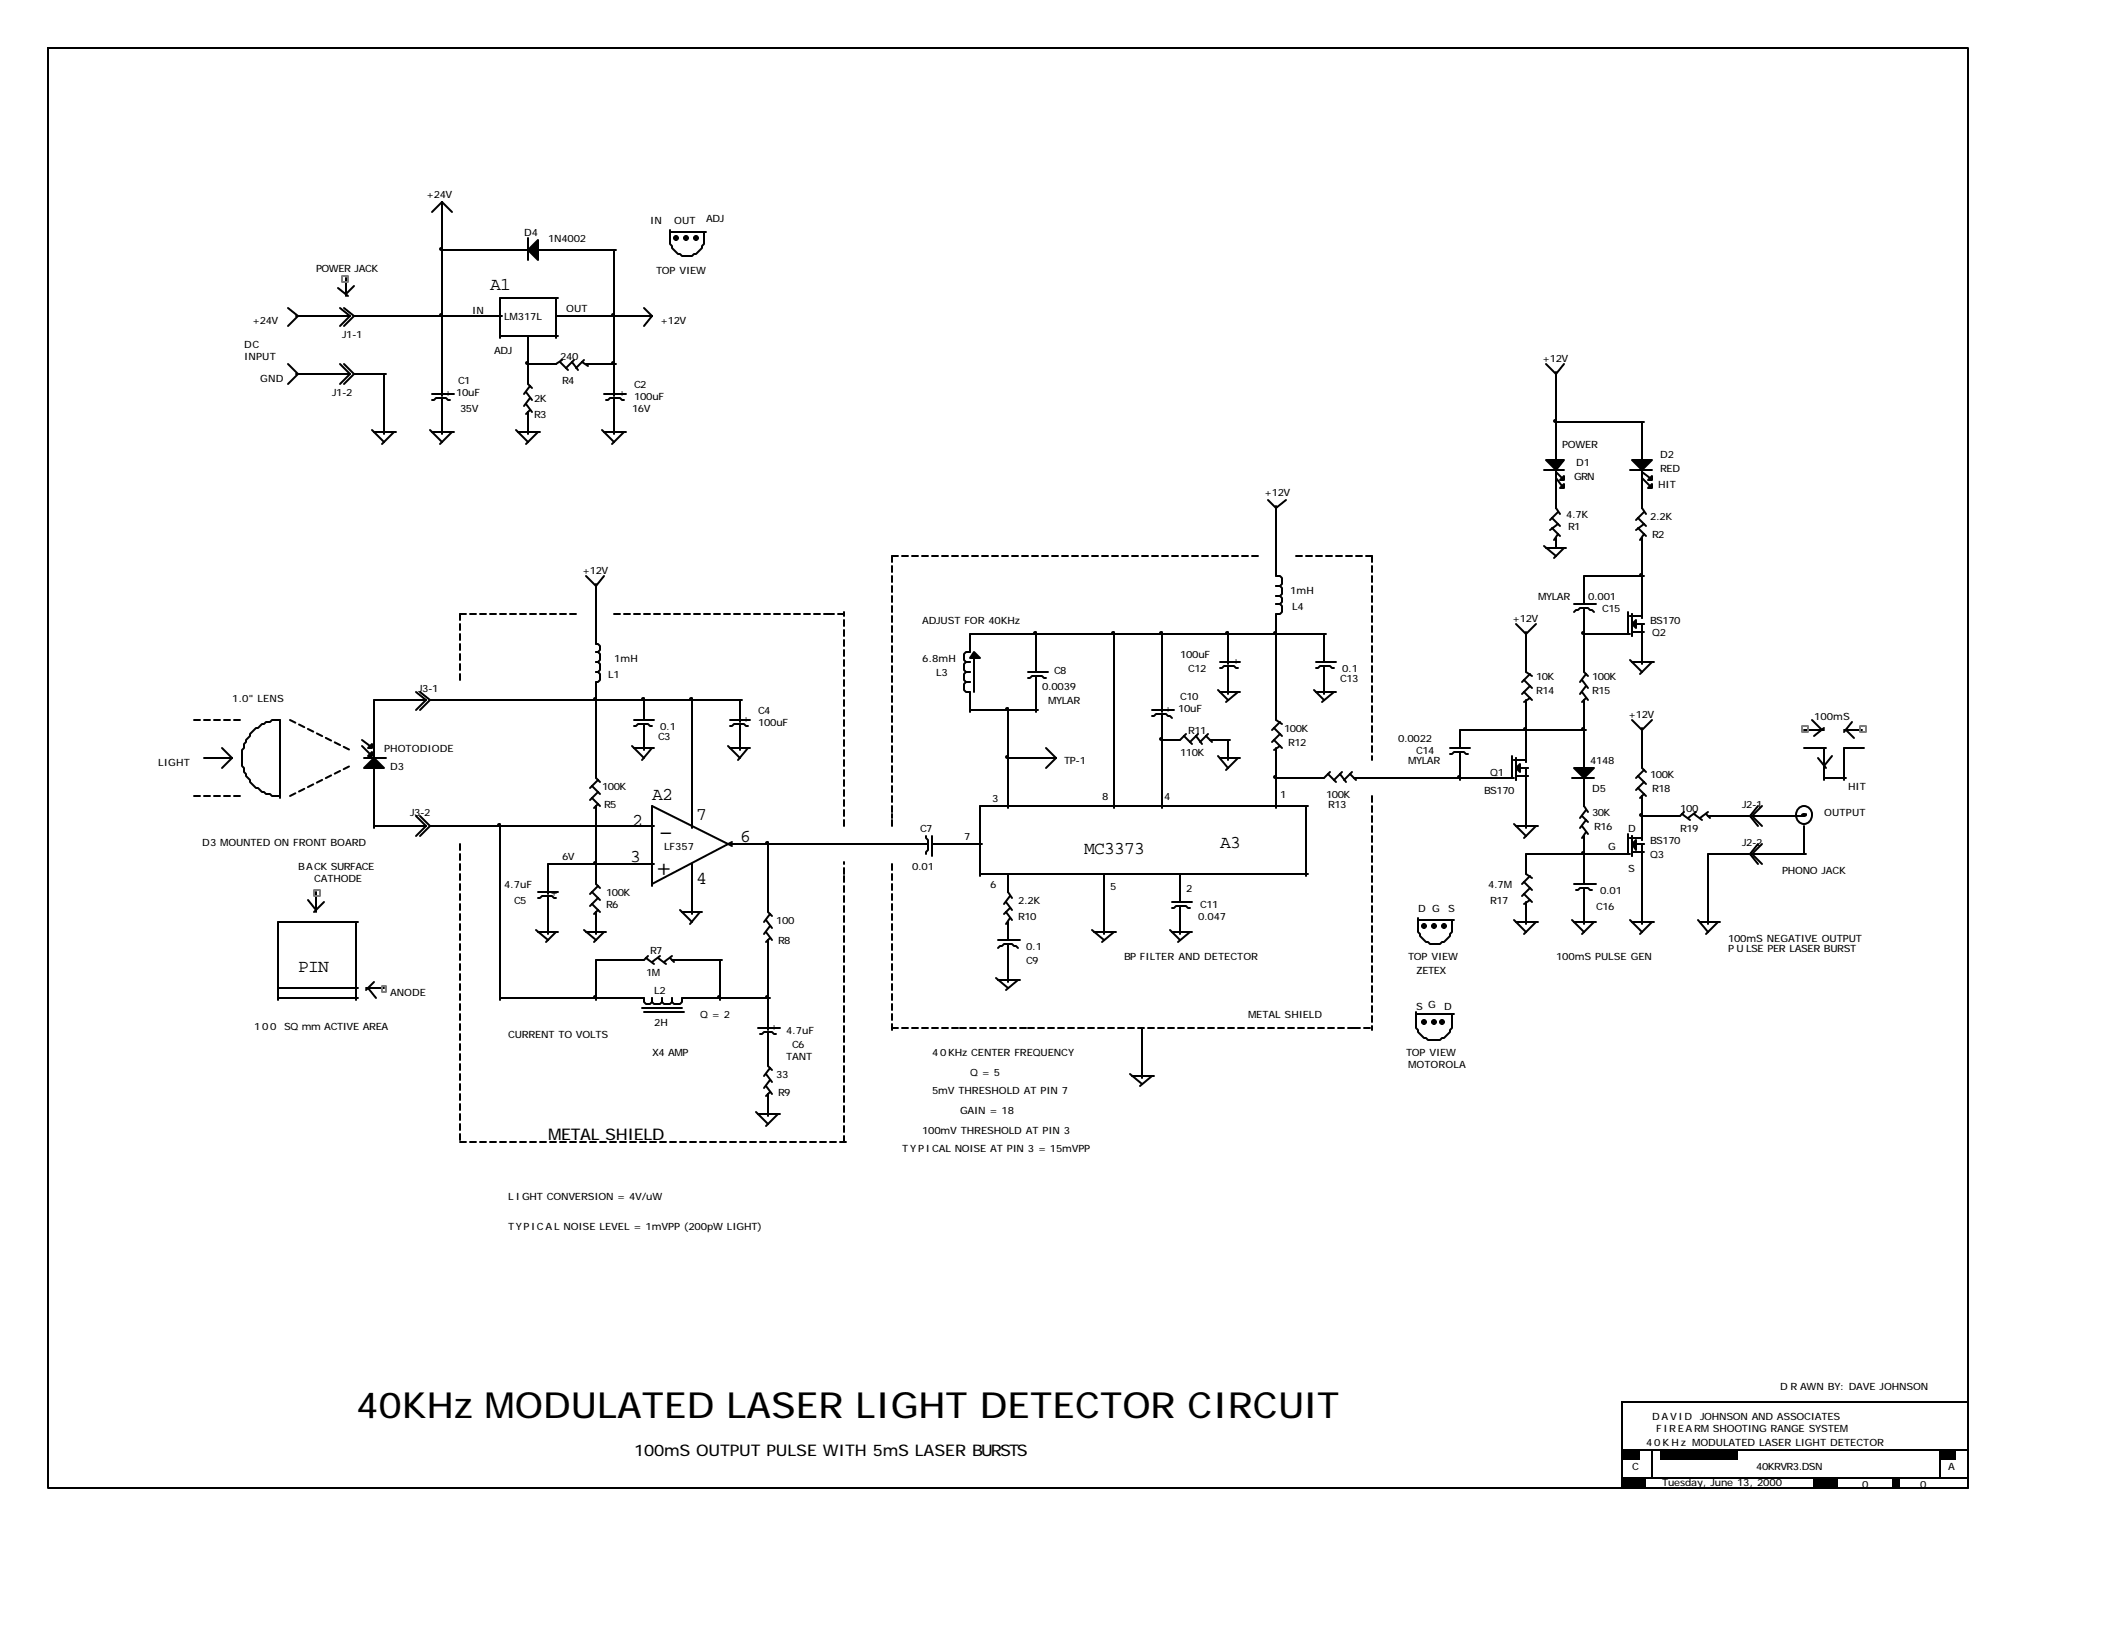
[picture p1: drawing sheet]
<svg xmlns="http://www.w3.org/2000/svg" width="279mm" height="216mm" viewBox="0 0 279 216" stroke-linecap="round" stroke-linejoin="round" font-family="sans-serif">
<g fill="none" stroke="#000" stroke-width=".26">
<path d="M6.3 6.3h254v190.5h-254zM44.7 38.1l1.3 1.1M45.8 36.8v2.4M46.8 37.8l-1 1.1M58.5 26.7v25.7M58.5 33.1h11.3M58.5 26.7l1.3 1.3M58.5 26.7l-1.4 1.3M69.8 31.5v2.9M70.9 33.1h10.6M73.6 39.4v5.3M73.8 39.4h-7.7v5.3"/>
<path d="M81.2 33.1v19.3M88.6 30.4v1.9l.3 .2v.3l.8 .8h.3l.2 .3h1.3l.3-.3h.3l.8-.8v-.3l.2-.2v-.5M88.6 30.7h4.8M93.1 30.7v1.3M38.1 40.7l1.3 1.1-1.3 1.3M38.1 48.2l1.3 1.3-1.3 1.3M39.2 41.8h7.1M39.2 49.5h7.1M45 40.7l1.3 1.1M45 48.2l1.3 1.3M45.5 40.7l1.3 1.1M45.5 48.2l1.3 1.3"/>
<path d="M46.3 41.8l-1.3 1.3M46.3 49.5l-1.3 1.3M46.8 41.8h19.6M46.8 49.5h4.3M46.8 41.8l-1.3 1.3M46.8 49.5l-1.3 1.3M49.2 56.9l1.6 1.6M49.5 57.2h2.9M50.8 49.5v7.9M52.1 57.2l-1.6 1.5M56.9 56.9l1.6 1.6M57.1 57.2h3"/>
<path d="M57.1 52.1h3M58.5 52.7h.5l.3 .2h.2M58.5 52.7h-.8l-.3 .2h-.3M58.5 52.7v4.7M59.8 57.2l-1.6 1.5M66.1 44.4h7.7M68.3 56.9l1.5 1.6M68.5 57.2h2.9M69.6 51.9l.8 1M69.6 53.4l.8 1.1M69.8 44.4v6.4l.6 .5M69.8 54.5v2.9"/>
<path d="M70.1 51.1l-.8 1M70.1 52.7l-.8 1M70.1 54.2l-.5 .6M71.2 57.2l-1.6 1.5M73.6 41.8h12.7M74.1 47.9l1 1M74.3 47.6l-.7 .6h-3.8M75.7 47.9l.8 1M75.9 47.6l-1 1.1M77 47.9l.8 .5M77.3 47.6l-1.1 1.1M77.5 48.2h4"/>
<path d="M79.6 56.9l1.6 1.6M79.9 57.2h2.9M79.9 52.1h2.9M81.2 52.7h.8l.3 .2h.2M81.2 52.7h-.5l-.3 .2h-.2M81.2 52.7v4.7M82.5 57.2l-1.5 1.5M85.2 40.7l1.1 1.1M86.3 41.8l-1.1 1.3M204.5 48.2l1.3 1.3 1.1-1.3M205.8 49.2v11.9M205.8 55.8h11.7"/>
<path d="M217.2 55.8v5.3M77.5 76.2l1.3 1.3 1.1-1.3M78.8 77.3v7.9h.3a.66 .66 0 0 1 0 1.1h-.3h.3l.3 .2v.8l-.3 .3h-.3h.3l.3 .2v.8l-.3 .3h-.3h.3l.3 .3v.8l-.3 .2h-.3v12.7l.6 .6M167.7 66.1l1.1 1.1 1.3-1.1M168.8 66.9v9.3h.5l.3 .3v.8l-.3 .2h-.5h.5l.3 .3v.8l-.3 .2h-.5h.5a.66 .66 0 0 1 0 1.1h-.5h.5l.3 .3v.8l-.3 .2h-.5v14l.8 .6M204.3 72.2l1.5 1.4M204.3 62.2h2.6M204.5 72.5h2.7M205.3 68.5l1.1 1.1M205.3 69.8l1.1 1.1M205.8 62.2v5l.6 .8M205.8 71.2v1.3"/>
<path d="M205.8 62.4l.8 .8M205.8 63.2l.8 1.1M206.1 67.7l-1 1.1M206.1 69.3l-1 .8M206.1 70.6l-.5 .8M206.9 72.5l-1.3 1.3M208.2 79.9h2.9M215.6 62.2h2.9M216.7 68.5l1.1 1.1M216.7 69.8l1.1 1.1M217.2 62.2v5l.6 .8M217.2 71.2v10.6"/>
<path d="M217.2 62.4l1.1 .8M217.2 63.2l1.1 1.1M217.5 67.7l-1.1 1.1M217.5 69.3l-1.1 .8M217.5 70.6l-.5 .8M217.5 76.2h-8v3.7M29.4 99l1.3 1.3M47.9 98.7l1 1M47.9 97.9l1 .8M55 91.5l1.4 1.1M55.6 91.5l1.3 1.1M56.4 92.6l-1.4 1.3"/>
<path d="M56.4 92.6h-6.9v7.7M56.9 92.6l-1.3 1.3M56.9 92.6h41.3M83.6 98.7l1.6 1.6M83.9 99h2.6M83.9 95.2h2.6M85.2 95.8h.5l.3 .2h.3M85.2 95.8h-.8l-.3 .2h-.2M85.2 92.6v2.6M85.2 95.8v3.4M86.3 99l-1.4 1.5M91.5 92.6v16.9"/>
<path d="M96.3 98.7l1.6 1.6M96.6 99h2.6M96.6 95.2h2.6M97.9 95.8h.5l.3 .2h.3M97.9 95.8h-.8l-.3 .2h-.2M97.9 92.6v2.9M97.9 95.8v3.4M99 99l-1.4 1.5M128.3 93.9h9M128.9 86.8v4.7M133.3 93.9v13M136 88.9h2.6"/>
<path d="M137.1 89.4h.7l.3 .3h.3M137.1 89.4h-.6l-.2 .3h-.3M137.1 83.9v5M137.1 89.4v4.8M138.4 99l1.3 1.3M147.4 83.9v23M152.4 93.9h2.9M153.7 94.5h.6l.2 .2h.3l.2 .3M153.7 94.5h-.8l-.2 .2h-.3M153.7 83.9v10.3M153.7 94.5v12.4M156.6 97.4l1.1 1"/>
<path d="M156.9 97.1l-.8 .8h-2.4M158.2 97.4l.8 1M158.5 97.1l-1.1 1.1M159.5 97.4l.8 .8M159.8 97.1l-1.1 1.1M160.1 97.9h2.6M161.1 91.3l1.4 1.3M161.4 91.5h2.6M161.4 87.6h2.6M162.5 88.1h.7l.3 .3h.3M162.5 88.1h-.6l-.2 .3h-.3M162.5 83.9v3.9"/>
<path d="M162.5 88.1v3.7M162.5 97.9v2.6M163.8 91.5l-1.6 1.4M168.5 96.3l1.1 1.1M168.5 97.9l1.1 1.1M168.8 99v7.9M169.3 95.5l-1 1.1M169.3 97.1l-1 1.1M169.3 98.7l-.8 .5M173.8 91.3l1.4 1.3M174.1 91.5h2.6M174.1 87.6h2.6"/>
<path d="M175.2 88.1h.7l.3 .3h.3M175.2 88.1h-.6l-.2 .3h-.3M175.2 83.9v3.7M175.2 88.1v3.7M175.4 83.9h-47.1v2.4h-.5l-.3 .2v.8l.3 .3h.5h-.5l-.3 .2v.8l.3 .3h.5h-.5l-.3 .3v.8l.3 .2h.5h-.5l-.3 .3v.8l.3 .2h.5v2.7M176.5 91.5l-1.6 1.4M191.8 99h2.7M193.1 99.5h.6l.2 .2h.3M193.1 99.5h-.7l-.3 .2h-.3M193.1 99.5v3.7M200.6 82.5l1.3 1.4 1.3-1.4M201.6 90l1.1 1"/>
<path d="M201.6 91.5l1.1 1.1M201.9 83.6v5.3l.8 .5M201.9 92.6v8.2M202.4 89.2l-1.1 1M202.4 90.8l-1.1 1M202.4 92.3l-.8 .6M209.3 90l.8 1M209.3 91.5l.8 1.1M209.5 80.4h.6l.2 .3h.3l.3 .3M209.5 80.4h-.5l-.2 .3h-.3l-.3 .3M209.5 83.9h6.1M209.5 80.4v8.5l.6 .5"/>
<path d="M209.5 92.6v9.3M209.8 96.6h-16.7v2.4M209.8 89.2l-.8 1M209.8 90.8l-.8 1M209.8 92.3l-.5 .6M215.4 81v2.9M215.6 87.3l1.6 1.6M215.6 81.5h1.6M215.9 87.6h2.9M215.9 95.2l1.3 1.4 1.3-1.4M215.9 81.2v2.9M215.9 83.6h1.6"/>
<path d="M216.4 82.5h1.1M217.2 82.5v5.3M217.2 96.3v5.3l.6 .5M218.5 87.6l-1.5 1.6M238.7 99h2.9M238.7 96.6h2.6M239.7 95.2l1.3 1.4M241.3 99v4.2M241.3 96.3l-1.3 1.1M243.9 96.6h2.4M244.2 96.6l1.1 1M245 95.5l-1.1 1.3"/>
<path d="M246.6 99h-2.7v4.2M27 100.3h3.7M30.7 100.3l-1.3 1.3M37 105.3h-1l-.3-.3h-.5l-.3-.2h-.2l-.6-.6h-.2l-.8-.7v-.3l-.6-.5v-.3l-.2-.3v-.5l-.3-.3v-2.1l.3-.2v-.6l.2-.2v-.3l.6-.5v-.3l.8-.8h.2l.6-.5h.2l.3-.3h.5l.3-.3h1v10.4M40.7 119.1l1.1 1.3M41.8 118v2.6M42.9 119.3l-1.4 1.3M48.2 100.3h2.9M49.5 109.3h6.9M49.5 101.3v8.2M55 107.9l1.4 1.4M55.6 107.9l1.3 1.4"/>
<path d="M56.4 109.3l-1.4 1.3M56.9 109.3h29.6M56.9 109.3l-1.3 1.3M66.1 109.3v23M71.2 118h2.6M72.5 118.5h.5l.3 .3h.3M72.5 118.5h-.8l-.3 .3h-.2M72.5 118.5v5.1M78.3 118l1.1 1.1M78.3 119.6l1.1 1M78.3 104l1.1 1M78.3 105.6l1.1 1"/>
<path d="M78.8 106.6v10.3l.6 .6M79.1 117.2l-1 1.1M79.1 118.8l-1 1.1M79.1 103.2l-1 1M79.1 104.8l-1 1M79.1 106.4l-.5 .5M86.5 114.3h-14v4M91.5 114.3v6.6M96.6 111.7h26.2M96.8 111.4l-10.5 5.5M96.8 111.9l-10.5-5.3v10.6M101.6 111.7v8.9l.5 .6"/>
<path d="M122.5 110.6v.3l.3 .2v.6M122.8 111.7v.7l-.3 .3v.3M123.3 111.7h6.6M123.3 110.6v2.6M129.6 115.6h43.4M133.1 119.3l.8 1.1M133.3 100.3h6.4M133.3 115.6v2.4l.6 .8M133.6 118.5l-.8 1.1M139.7 100.3l-1.3 1.3M146 115.6v8M155 119.3h2.7"/>
<path d="M156.1 119.9h.8l.3 .2h.2M156.1 119.9h-.5l-.3 .2h-.3M156.1 115.6v3.7M156.1 119.9v3.7M161.1 100l1.4 1.6M161.4 100.3h2.6M163.8 100.3l-1.6 1.6M172.8 106.6v9.3M173 106.6h-43.4v9.3M175.7 102.4l1 1.1M175.9 102.1l-.7 .8h-6.4M177.3 102.4l.8 1.1"/>
<path d="M177.5 102.1l-1 1.1M178.6 102.4l.8 .8M178.9 102.1l-1.1 1.1M179.1 102.9h21.2M200 100v2.9M200.3 109l1.6 1.6M200.3 100.5h1.6M200.6 109.3h2.9M200.6 100.3v2.9M200.6 102.7h1.5M201.1 101.6h1M201.6 116.7l1.1 1"/>
<path d="M201.6 118.3l1.1 1M201.9 101.6v7.9M201.9 119.3v2.9M202.4 115.9l-1.1 1M202.4 117.5l-1.1 1M202.4 119.1l-.8 .5M203.2 109.3l-1.6 1.6M208 102.9h2.9M208.2 116.9h2.9M209.3 107.9l.8 .8M209.3 109.3l.8 1M209.5 117.5h.6l.2 .2h.3"/>
<path d="M209.5 117.5h-.5l-.2 .2h-.3M209.5 102.9v3.7l.6 .8M209.5 110.6v6.3M209.5 117.5v4.7M209.8 107.2l-.8 1M209.8 108.5l-.8 1M209.8 110.1l-.5 .8M215.4 110.3v2.7M215.6 110.9h1.6M215.6 113h-13.7v2.6l.8 .6M215.9 110.6v2.6M215.9 112.7h1.6"/>
<path d="M216.4 111.7h1.1M216.7 102.7l1.1 1M216.7 104.2l1.1 1.1M217.2 105.3v5.8M217.2 111.7v10.5M217.5 101.9l-1.1 1M217.5 103.5l-1.1 1M217.5 105l-.5 .6M222.5 107.7l1.1 .8M222.8 107.4l-.6 .5h-5M224.1 107.7l1.1 .8M224.4 107.4l-1.1 .8"/>
<path d="M225.7 107.7l.5 .5M226 107.9h5.5M226 107.4l-1.1 .8M231.5 113h-5.5v9.2M231.5 107.9l1.1 1.4M231.5 113l1.1 1.3M231.8 107.9h6.9M231.8 113h7.1M231.8 107.9l1.3 1.4M231.8 113l1.3 1.3M232.6 106.6l-1.1 1.3M232.6 111.7l-1.1 1.3"/>
<path d="M233.1 106.6l-1.3 1.3M233.1 111.7l-1.3 1.3M238.7 109.3v3.7M239.7 107.7a1.06 1.06 0 0 0-1.1-1.1 1.06 1.06 0 0 0-1 1.2 1.07 1.07 0 0 0 1.1 1.2 1.07 1.07 0 0 0 1-1.2M240.5 100.3l1.1 1.3M241.3 102.9h2.9M242.4 100l-1.1 1.3M36.8 130.7h10.6M36.8 132h10.6M47.1 122v10.3M47.4 122h-10.6v10.3M48.4 130.7h2.4"/>
<path d="M48.7 130.7l1 1.3M49.5 129.9l-1.1 1.1M66.1 132h19.1v.6a.66 .66 0 0 0 1.1 0v-.6v.6l.2 .2h.8l.3-.2v-.6v.6l.2 .2h.8l.3-.2v-.6v.6l.3 .2h.8l.2-.2v-.6h11.7M70.9 123l1.6 1.4M71.2 123.3h2.6M73.6 123.3l-1.4 1.3M77.3 123l1.5 1.4M77.5 123.3h2.7M78.8 120.6v3M79.1 120.4l-.5 .5M79.9 123.3l-1.3 1.3M84.9 133.3h5.3"/>
<path d="M85.2 133.9h5.3M85.5 126.7l1 .8M85.7 126.5l-.5 .5h-6.4v5.3M87 126.7l1.1 .8M87.3 126.5l-1 .8M88.6 126.7l.6 .6M88.9 126.5l-1.1 .8M88.9 127h6.6M90 120.4l1.5 1.6M90.2 120.6h2.7M92.6 120.6l-1.3 1.6M95.2 127v5.3"/>
<path d="M100.3 136h2.9M101.3 121.7l.8 1.1M101.3 123.3l.8 1.1M101.6 136.5h.5l.3 .3h.3M101.6 136.5h-.5l-.3 .3h-.3M101.6 124.4v11.9M101.6 136.5v4.5l.5 .6M101.9 120.9l-.8 1.1M101.9 122.5l-.8 1.1M101.9 124.1l-.6 .5M131.8 129.4l1.5 1.3M132 129.6h2.9"/>
<path d="M132 124.4h2.9M133.1 120.6l.8 1.1M133.3 124.9h.6l.2 .2h.3l.3 .3M133.3 124.9h-.5l-.2 .2h-.3l-.3 .3M133.3 122v2.4M133.3 124.9v5M133.6 120.1l-.8 .8M133.6 121.4l-.5 .8M134.7 129.6l-1.6 1.4M144.5 123l1.5 1.4M144.7 123.3h2.9M147.4 123.3l-1.6 1.3"/>
<path d="M151.1 136v6.6M154.8 123l1.3 1.4M155 123.3h2.7M157.4 123.3l-1.6 1.3M187.3 133.9v2.1l.3 .3v.2l.8 .8h.2l.3 .3h1.6l.3-.3h.2l.8-.8v-.2l.3-.3v-.8M187.3 134.1h5.1M187.6 121.4v1.9l.3 .3v.2l.7 .8h.3l.3 .3h1.3l.3-.3h.2l.8-.8v-.2l.3-.3v-.5M187.6 121.7h4.8M192.1 121.7v1.3M192.1 134.1v1.4M200.3 121.7l1.6 1.6M200.6 122h2.9"/>
<path d="M203.2 122l-1.6 1.6M208 121.7l1.5 1.6M208.2 122h2.9M210.9 122l-1.6 1.6M215.6 121.7l1.6 1.6M215.9 122h2.9M218.5 122l-1.5 1.6M224.6 121.7l1.4 1.6M224.9 122h2.6M227.3 122l-1.6 1.6M100 147.1l1.6 1.6M100.3 147.4h2.9"/>
<path d="M101.3 142.1l.8 1M101.3 143.7l.8 1M101.6 144.7v2.9M101.9 141.3l-.8 1M101.9 142.9l-.8 1M101.9 144.5l-.6 .5M102.9 147.4l-1.6 1.6M149.5 142.1l1.6 1.3M149.8 142.3h2.9M152.4 142.3l-1.6 1.4M214.6 185.5h45.7v6.3h-45.7zM214.6 191.8h3.9v3.7h-3.9z"/>
<path d="M214.6 195.5h25.4v1.3h-25.4zM218.5 191.8h38.1v3.7h-38.1zM240 195.5h20.3v1.3h-20.3zM256.6 191.8h3.7v3.7h-3.7z"/>
</g>
<g fill="none" stroke="#000" stroke-width=".26" stroke-dasharray=".8 .5">
<path d="M118 73.6v34.6M118 73.6h48.7M171.4 73.6h10.4M181.5 73.6v26.9M25.7 95.2h6.6M38.4 95.2l7.9 4M60.9 81.2v9.3M76.2 81.2h-15.6M81.2 81.2h28.3M111.7 81.2h-2.7M25.7 105.3h6.6M38.4 105.3l7.9-4"/>
<path d="M60.9 111.7v39.6M111.7 109.3v-28.3M111.7 115.6v-1.6M118 114.3v22M118 109.3v-1.6M181.5 105.3v31M118 136h9.3M127 136h9.3M136 136h43.4M179.1 136h2.7M60.9 151.1h51M111.7 151.1v-35.7"/>
</g>
<path d="M214.6 191.8h2.4v1.3h-2.4zM214.6 195.5h3.2v1.3h-3.2zM219.6 191.8h10.3v1.3h-10.3zM240 195.5h3.2v1.3h-3.2zM250.3 195.5h1.1v1.3h-1.1zM256.6 191.8h2.2v1.3h-2.2z" fill="#000"/>
<path d="M45.2 36.5h.8v.8h-.8zM238.4 96h.8v.8h-.8zM246.1 96h.8v.8h-.8zM41.5 117.7h.8v.8h-.8zM50.5 130.4h.6v.8h-.6z" fill="none" stroke="#808080" stroke-width=".26"/>
<g fill="#000" stroke="#000" stroke-width=".26">
<path d="M58.2 32.8h.3l-.1 .2h-.2zM58.2 41.6l.3-.1-.1 .3h-.2zM69.6 47.9h.2v.2h-.2zM81 41.6l.2-.1v.3h-.2zM81 47.9h.2v.2h-.2zM205.6 55.6h.2v.2h-.2zM217 76l.2-.1v.3h-.2zM78.6 92.4l.2-.1v.3h-.2zM85 92.4l.2-.1v.3h-.2zM91.3 92.4l.2-.1v.3h-.2zM133.1 93.7h.2v.2h-.2zM136.8 83.6h.3l-.1 .2h-.2z"/>
<path d="M147.1 83.6h.3l-.1 .2h-.2zM153.5 97.7l.2-.1v.3h-.2zM153.5 83.6h.2v.2h-.2zM162.2 83.6h.3l-.1 .2h-.2zM168.6 83.6h.2v.2h-.2zM201.7 96.3h.2l-.1 .2h-.1zM209.3 83.6h.2v.2h-.2zM209.3 96.3h.2v.2h-.2zM65.9 109h.2v.2h-.2zM78.6 114.1l.2-.1v.3h-.2zM101.4 111.4h.2v.2h-.2zM133.1 100.1l.2-.1v.2h-.2z"/>
<path d="M168.6 102.7h.2v.2h-.2zM192.9 102.7h.2v.2h-.2zM209.3 112.8l.2-.1v.2h-.2zM217 107.7h.2v.2h-.2zM238.5 107.7h.4v.1a.33 .33 0 0 1-.5 0zM78.6 131.8h.2v.2h-.2zM95 131.8h.2v.2h-.2zM101.4 131.8h.2v.2h-.2z"/>
<circle cx="89.4" cy="31.5" r=".26"/>
<circle cx="90.8" cy="31.5" r=".26"/>
<circle cx="92.1" cy="31.5" r=".26"/>
<circle cx="188.4" cy="122.5" r=".26"/>
<circle cx="188.4" cy="135.2" r=".26"/>
<circle cx="189.7" cy="122.5" r=".26"/>
<circle cx="189.7" cy="135.2" r=".26"/>
<circle cx="190.8" cy="135.2" r=".26"/>
<circle cx="191" cy="122.5" r=".26"/>
</g>
<g fill="#000" stroke="#000" stroke-width=".26">
<path d="M69.8 33.1l1.4-1.3v2.6z" fill-rule="evenodd"/>
<path d="M204.5 60.9h2.4l-1.1 1.3z" fill-rule="evenodd"/>
<path d="M206.9 63v.5h-.5z" fill-rule="evenodd"/>
<path d="M206.4 64.6l.5-.6v.6z" fill-rule="evenodd"/>
<path d="M215.9 60.9h2.6l-1.3 1.3z" fill-rule="evenodd"/>
<path d="M218.5 63v.5h-.5z" fill-rule="evenodd"/>
<path d="M218 64.6l.5-.6v.6z" fill-rule="evenodd"/>
<path d="M48.7 99l.5-.6v.6z" fill-rule="evenodd"/>
<path d="M128.9 86.3l.7 .7h-1.3z" fill-rule="evenodd"/>
<path d="M215.9 82.5l.5-.5v1.1z" fill-rule="evenodd"/>
<path d="M49.5 100.3l1.3 1.3h-2.6z" fill-rule="evenodd"/>
<path d="M48.7 100l.5-.5v.5z" fill-rule="evenodd"/>
<path d="M200.6 101.6l.5-.5v1z" fill-rule="evenodd"/>
<path d="M208.2 101.6h2.7l-1.4 1.3z" fill-rule="evenodd"/>
<path d="M215.9 111.7l.5-.6v1.3z" fill-rule="evenodd"/>
</g>
<text font-size="4.8" x="47.1" y="187.6">40KHz MODULATED LASER LIGHT DETECTOR CIRCUIT</text>
<g font-size="3.4">
<text x="87" y="111.1">-</text>
<text x="86.8" y="115.9">+</text>
</g>
<g font-size="2.4">
<text x="64.8" y="38.4">A1</text>
<text x="86.3" y="105.8">A2</text>
<text x="83.6" y="109.3">2</text>
<text x="92.1" y="108.5">7</text>
<text x="97.9" y="111.4">6</text>
<text x="143.4" y="113">MC3373</text>
<text x="161.4" y="112.2">A3</text>
<text x="83.3" y="114">3</text>
<text x="92.1" y="116.9">4</text>
<text x="39.4" y="128.6">PIN</text>
</g>
<g font-size="2.1">
<text x="72.5" y="150.8">METAL SHIELD</text>
<text x="83.9" y="192.6">100mS OUTPUT PULSE WITH 5mS LASER BURSTS</text>
</g>
<g font-size="1.3">
<text x="56.4" y="26.2">+24V</text>
<text x="86" y="29.6">IN</text>
<text x="89.2" y="29.6">OUT</text>
<text x="93.4" y="29.4">ADJ</text>
<text x="41.8" y="36">POWER JACK</text>
<text x="69.3" y="31.2">D4</text>
<text x="72.5" y="32">1N4002</text>
<text x="62.4" y="41.5">IN</text>
<text x="74.9" y="41.3">OUT</text>
<text x="86.8" y="36.2">TOP VIEW</text>
<text x="32.3" y="46">DC</text>
<text x="32.3" y="47.6">INPUT</text>
<text x="33.3" y="42.9">+24V</text>
<text x="45.2" y="44.7">J1-1</text>
<text x="65.4" y="46.8">ADJ</text>
<text x="66.7" y="42.3">LM317L</text>
<text x="74.1" y="47.6">240</text>
<text x="87.3" y="42.9">+12V</text>
<text x="204" y="47.9">+12V</text>
<text x="34.4" y="50.5">GND</text>
<text x="43.9" y="52.4">J1-2</text>
<text x="58.7" y="52.4">+ 10uF</text>
<text x="60.6" y="50.8">C1</text>
<text x="70.6" y="53.2">2K</text>
<text x="74.3" y="50.8">R4</text>
<text x="81.8" y="52.4">+</text>
<text x="83.9" y="51.3">C2</text>
<text x="83.9" y="52.9">100uF</text>
<text x="60.9" y="54.5">35V</text>
<text x="70.6" y="55.3">R3</text>
<text x="83.6" y="54.5">16V</text>
<text x="206.6" y="59.3">POWER</text>
<text x="167.2" y="65.6">+12V</text>
<text x="208.2" y="63.5">GRN</text>
<text x="208.5" y="61.6">D1</text>
<text x="219.3" y="64.6">HIT</text>
<text x="219.6" y="60.6">D2</text>
<text x="219.6" y="62.4">RED</text>
<text x="207.2" y="68.5">4.7K</text>
<text x="207.4" y="70.1">R1</text>
<text x="218.3" y="68.8">2.2K</text>
<text x="218.5" y="71.2">R2</text>
<text x="77" y="75.9">+12V</text>
<text x="122" y="82.5">ADJUST FOR 40KHz</text>
<text x="170.7" y="78.6">1mH</text>
<text x="170.9" y="80.7">L4</text>
<text x="200" y="82.3">+12V</text>
<text x="203.5" y="79.4">MYLAR</text>
<text x="210.1" y="79.4">0.001</text>
<text x="211.9" y="81">C15</text>
<text x="218.3" y="82.5">BS170</text>
<text x="80.4" y="89.7">L1</text>
<text x="81.2" y="87.6">1mH</text>
<text x="122" y="87.6">6.8mH</text>
<text x="123.8" y="89.4">L3</text>
<text x="139.4" y="89.2">C8</text>
<text x="156.1" y="87">100uF</text>
<text x="157.2" y="88.9">C12</text>
<text x="163" y="87.8">+</text>
<text x="177.5" y="88.9">0.1</text>
<text x="203.2" y="90">10K</text>
<text x="210.6" y="90">100K</text>
<text x="218.5" y="84.1">Q2</text>
<text x="30.7" y="92.9">1.0&quot; LENS</text>
<text x="55.3" y="91.5">J3-1</text>
<text x="98.2" y="95.5">+</text>
<text x="100.3" y="94.5">C4</text>
<text x="137.8" y="91.3">0.0039</text>
<text x="138.6" y="93.1">MYLAR</text>
<text x="154" y="94.2">+ 10uF</text>
<text x="156.1" y="92.6">C10</text>
<text x="177.3" y="90.2">C13</text>
<text x="203.2" y="91.8">R14</text>
<text x="210.6" y="91.8">R15</text>
<text x="215.4" y="95">+12V</text>
<text x="240" y="95.2">100mS</text>
<text x="20.9" y="101.3">LIGHT</text>
<text x="50.8" y="99.5">PHOTODIODE</text>
<text x="51.6" y="101.9">D3</text>
<text x="87" y="97.9">C3</text>
<text x="87.3" y="96.6">0.1</text>
<text x="100.3" y="96">100uF</text>
<text x="140.8" y="101.1">TP-1</text>
<text x="156.1" y="100">110K</text>
<text x="157.2" y="97.1">R11</text>
<text x="169.9" y="96.8">100K</text>
<text x="170.4" y="98.7">R12</text>
<text x="184.9" y="98.2">0.0022</text>
<text x="186.3" y="101.1">MYLAR</text>
<text x="187.3" y="99.7">C14</text>
<text x="210.3" y="101.1">4148</text>
<text x="54.2" y="107.9">J3-2</text>
<text x="79.6" y="104.5">100K</text>
<text x="79.9" y="106.9">R5</text>
<text x="131.2" y="106.1">3</text>
<text x="145.8" y="105.8">8</text>
<text x="154" y="105.8">4</text>
<text x="169.3" y="105.6">1</text>
<text x="175.4" y="105.6">100K</text>
<text x="175.7" y="106.9">R13</text>
<text x="196.3" y="105">BS170</text>
<text x="197.1" y="102.7">Q1</text>
<text x="210.6" y="104.8">D5</text>
<text x="210.6" y="107.9">30K</text>
<text x="218.3" y="102.9">100K</text>
<text x="218.5" y="104.8">R18</text>
<text x="222.2" y="107.4">100</text>
<text x="230.5" y="106.9">J2-1</text>
<text x="241.3" y="107.9">OUTPUT</text>
<text x="244.5" y="104.5">HIT</text>
<text x="26.7" y="111.9">D3 MOUNTED ON FRONT BOARD</text>
<text x="74.3" y="113.8">6V</text>
<text x="87.8" y="112.4">LF357</text>
<text x="121.7" y="110.1">C7</text>
<text x="127.5" y="111.1">7</text>
<text x="210.9" y="109.8">R16</text>
<text x="212.7" y="112.4">G</text>
<text x="215.4" y="110.1">D</text>
<text x="218.3" y="113.5">Q3</text>
<text x="218.3" y="111.7">BS170</text>
<text x="222.2" y="110.1">R19</text>
<text x="230.5" y="111.9">J2-2</text>
<text x="39.4" y="115.1">BACK SURFACE</text>
<text x="41.5" y="116.7">CATHODE</text>
<text x="66.7" y="117.5">4.7uF</text>
<text x="68" y="119.6">C5</text>
<text x="72.8" y="118.5">+</text>
<text x="80.2" y="118.5">100K</text>
<text x="120.6" y="115.1">0.01</text>
<text x="131" y="117.5">6</text>
<text x="134.7" y="119.6">2.2K</text>
<text x="146.8" y="117.7">5</text>
<text x="156.9" y="118">2</text>
<text x="196.8" y="117.5">4.7M</text>
<text x="197.1" y="119.6">R17</text>
<text x="211.7" y="118.3">0.01</text>
<text x="215.4" y="115.4">S</text>
<text x="235.7" y="115.6">PHONO JACK</text>
<text x="80.2" y="120.1">R6</text>
<text x="102.7" y="122.2">100</text>
<text x="102.9" y="124.9">R8</text>
<text x="134.7" y="121.7">R10</text>
<text x="135.7" y="125.7">0.1</text>
<text x="158.5" y="121.7">0.047</text>
<text x="158.7" y="120.1">C11</text>
<text x="187.6" y="120.6">D G</text>
<text x="191.6" y="120.6">S</text>
<text x="211.1" y="120.4">C16</text>
<text x="228.6" y="124.6">100mS NEGATIVE OUTPUT</text>
<text x="228.6" y="125.9">P U LSE PER LASER BURST</text>
<text x="51.6" y="131.8">ANODE</text>
<text x="85.5" y="129.1">1M</text>
<text x="86" y="126.2">R7</text>
<text x="86.5" y="131.5">L2</text>
<text x="135.7" y="127.5">C9</text>
<text x="148.7" y="127">BP FILTER AND DETECTOR</text>
<text x="186.3" y="127">TOP VIEW</text>
<text x="187.3" y="128.9">ZETEX</text>
<text x="205.8" y="127">100mS PULSE GEN</text>
<text x="33.6" y="136.3">100</text>
<text x="37.6" y="136.3">SQ mm ACTIVE AREA</text>
<text x="67.2" y="137.3">CURRENT TO VOLTS</text>
<text x="86.5" y="135.7">2H</text>
<text x="92.6" y="134.7">Q = 2</text>
<text x="101.9" y="136.3">+</text>
<text x="104" y="136.8">4.7uF</text>
<text x="165.1" y="134.7">METAL SHIELD</text>
<text x="187.3" y="133.6">S G</text>
<text x="191" y="133.6">D</text>
<text x="86.3" y="139.7">X4 AMP</text>
<text x="102.7" y="142.6">33</text>
<text x="104" y="140.2">TANT</text>
<text x="104.8" y="138.6">C6</text>
<text x="123.3" y="139.7">40KHz CENTER FREQUENCY</text>
<text x="128.3" y="142.3">Q = 5</text>
<text x="186" y="139.7">TOP VIEW</text>
<text x="186.3" y="141.3">MOTOROLA</text>
<text x="102.9" y="145">R9</text>
<text x="123.3" y="144.7">5mV THRESHOLD AT PIN 7</text>
<text x="127" y="147.4">GAIN = 18</text>
<text x="119.3" y="152.4">T Y P I CAL NOISE AT PIN 3 = 15mVPP</text>
<text x="122" y="150">100mV THRESHOLD AT PIN 3</text>
<text x="67.2" y="158.8">L I GHT CONVERSION = 4V/uW</text>
<text x="67.2" y="162.7">TYPICAL NOISE LEVEL = 1mVPP (200pW LIGHT)</text>
<text x="235.5" y="183.9">D R AWN BY: DAVE JOHNSON</text>
<text x="217.8" y="191.3">4 0 K H z MODULATED LASER LIGHT DETECTOR</text>
<text x="218.5" y="187.9">D A V I D</text>
<text x="219.1" y="189.4">FIREARM SHOOTING RANGE SYSTEM</text>
<text x="224.9" y="187.9">JOHNSON AND ASSOCIATES</text>
<text x="215.9" y="194.5">C</text>
<text x="219.9" y="196.6">Tuesday, June 13, 2000</text>
<text x="232.3" y="194.5">40KRVR3.DSN</text>
<text x="246.3" y="196.8">0</text>
<text x="254" y="196.8">0</text>
<text x="257.7" y="194.5">A</text>
</g>
</svg>
